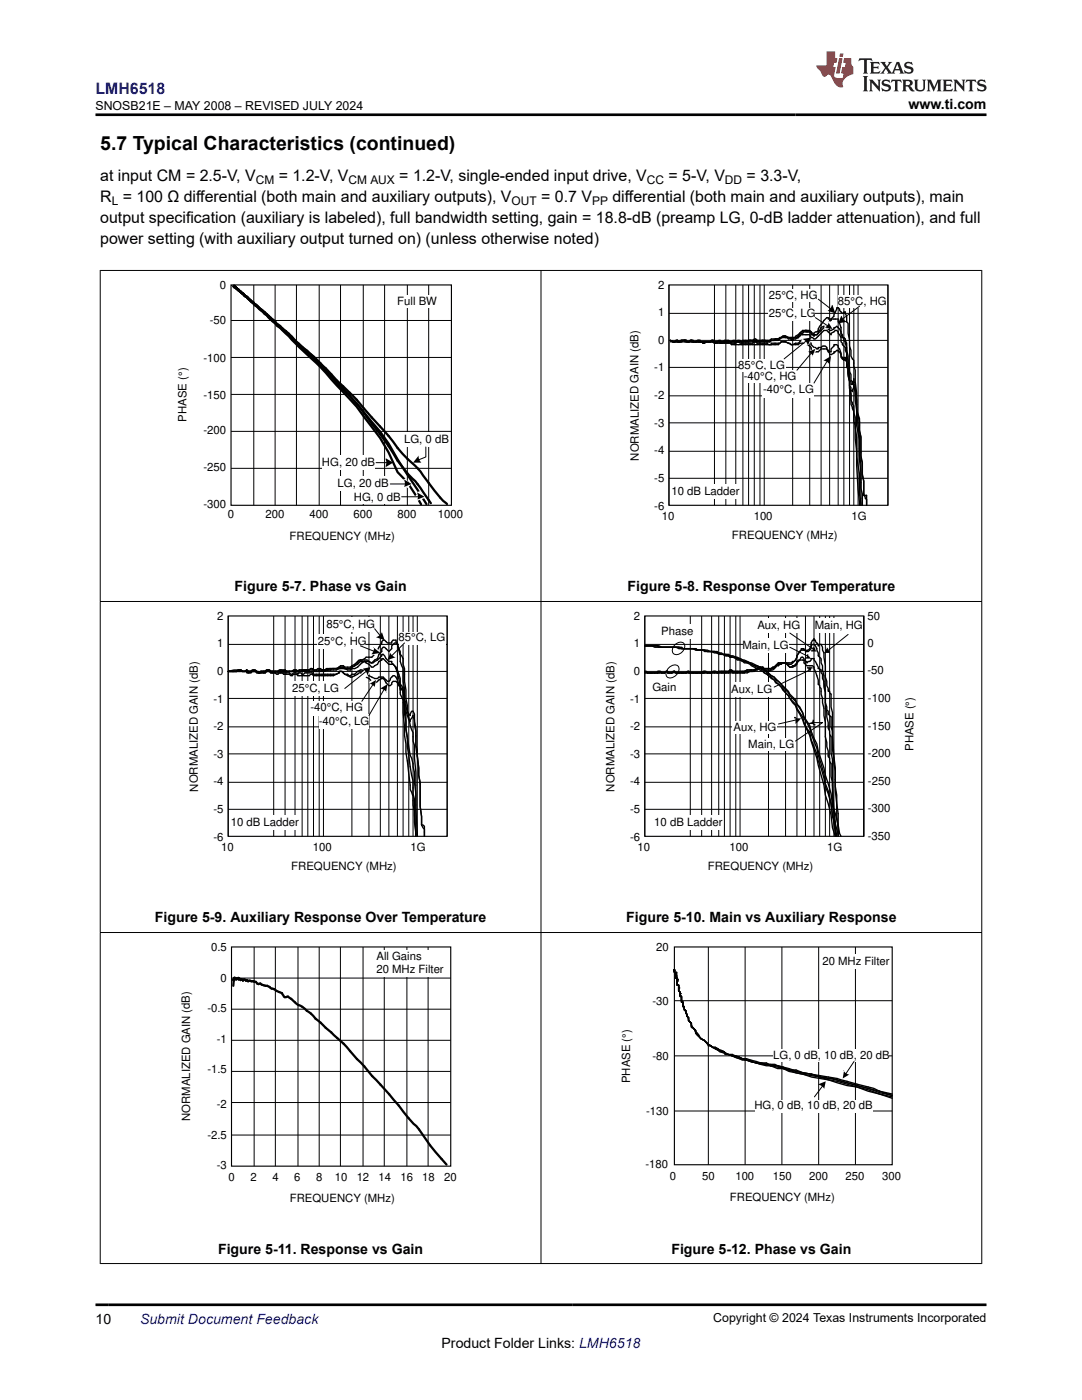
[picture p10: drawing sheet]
<svg xmlns="http://www.w3.org/2000/svg" width="216mm" height="279mm" viewBox="0 0 216 279" stroke-linecap="round" stroke-linejoin="round" font-family="sans-serif">
<g fill="none" stroke="#000" stroke-width=".45">
<path d="M46.7 57.2l.3 .1M47 57.3l.6 .5M47 57.3l.1 .1M47.4 57.7l.2 .1M47.6 57.8v.2M47.6 57.8v.2h.1M47.7 58l.4 .3M48.1 58.3l.3 .3M48.4 58.6h.1l.4 .4M48.4 58.6l.5 .4M48.9 59l.1 .1M49 59.1l3.8 3.2 1.9 1.6 .6 .8 2.3 1.9 1.3 1.4 3.7 3.1 4.1 4.2a69.2 69.2 0 0 1 7.5 8l4.2 4.8a28.8 28.8 0 0 0 4.9 5.4l2.2 2.9a19.1 19.1 0 0 0 3.7 4.2"/>
<path d="M49 59.1a1.07 1.07 0 0 1 .8 .8l1.2 1.1a25.3 25.3 0 0 1 4.3 3.9l6.4 5.6a41.8 41.8 0 0 1 5.6 5.8 57.7 57.7 0 0 1 7.7 9.3l2.5 3.4a29 29 0 0 0 5.4 7l3.1 4.4M85.1 100.6l-5.8-8.9-1.8-3.2a101 101 0 0 0-11.4-13.3l-3-3.2-3.4-3-2.1-2.2-4.4-4-2.4-2.1-2.3-2.1-.8-.5-.2-.4h-.2l-.6-.6v.2v-.2l.3 .3 .3 .2 .1 .2h.2l1.4 1.4 .3 .2 .8 .8 3.1 2.7 2.1 2.2 2.3 2 2.1 2.1a63.8 63.8 0 0 1 7.6 7.8 59.1 59.1 0 0 1 6.9 8.2l1.6 2.2 1.7 2.9 1.8 3.9 2 2.1 2.7 4.3"/>
</g>
<g fill="none" stroke="#000" stroke-width=".2">
<path d="M50.6 56.9v43.9M54.9 56.9v43.9M59.2 56.9v43.9M63.7 56.9v43.9M67.9 56.9v43.9M72.5 56.9v43.9M76.7 56.9v43.9M81.3 56.9v43.9M85.5 56.9v43.9M46.1 78.7h44M46.1 71.3h44M46.1 64h44"/>
<path d="M46.1 93.5h44M46.1 86.1h44"/>
</g>
<path d="M46.1 56.9h44v43.9h-44z" fill="none" stroke="#000" stroke-width=".23"/>
<g fill="#fff">
<path d="M79.3 58.9h7.9v2.5h-7.9z" fill-rule="evenodd"/>
<path d="M80.7 86.4h8.8v2.8h-8.8z" fill-rule="evenodd"/>
<path d="M67.4 95.2h10.2v2.8h-10.2z" fill-rule="evenodd"/>
<path d="M70.5 98h9.4v2.6h-9.4z" fill-rule="evenodd"/>
<path d="M64.3 90.9h10.5v2.9h-10.5z" fill-rule="evenodd"/>
</g>
<path d="M75 92.3h2.3M85 89.2v2l-1.4 .6" fill="none" stroke="#000" stroke-width=".2"/>
<g fill="#000">
<path d="M77 91.5l1.4 .8-1.4 .9-.1-.1a1.64 1.64 0 0 0 0-1.5z" fill-rule="evenodd"/>
<path d="M83.6 90.9l-.1 .1a1.64 1.64 0 0 0 .6 1.4l-1.7-.1z" fill-rule="evenodd"/>
</g>
<g fill="#fff">
<path d="M80.4 95.7l.6-.2 .8 1.4-.5 .5z" fill-rule="evenodd"/>
<path d="M83 98.3l.8-.3 .9 1.4-.9 .3z" fill-rule="evenodd"/>
</g>
<path d="M77.9 96.6h3.1" fill="none" stroke="#000" stroke-width=".2"/>
<path d="M80.6 95.7l1.5 .9-1.5 .6a1.64 1.64 0 0 0 0-1.5z" fill-rule="evenodd" fill="#000"/>
<path d="M82.7 99.1l.6-.5 .5 1.1-.5 .3z" fill-rule="evenodd" fill="#fff"/>
<g fill="none" stroke="#000" stroke-width=".2">
<path d="M133.5 56.9v43.9M142.6 56.9v43.9M144.8 56.9v43.9M146.8 56.9v43.9M148.2 56.9v43.9M149.4 56.9v43.9M150.5 56.9v43.9M151.6 56.9v43.9M152.5 56.9v43.9M158.2 56.9v43.9M161.6 56.9v43.9M163.8 56.9v43.9"/>
<path d="M165.5 56.9v43.9M167.2 56.9v43.9M168.4 56.9v43.9M169.5 56.9v43.9M170.4 56.9v43.9M171.2 56.9v43.9M177.2 56.9v43.9M133.5 79h43.7M133.5 73.3h43.7M133.5 67.9h43.7M133.5 62.5h43.7M80.1 99.1h3.5"/>
<path d="M133.5 95.5h43.7M133.5 90.1h43.7M133.5 84.4h43.7"/>
</g>
<path d="M83.3 98.3l1.4 .8-1.5 .7a2.03 2.03 0 0 0 .1-1.5z" fill-rule="evenodd" fill="#000"/>
<path d="M133.5 56.9h43.7v43.9h-43.7z" fill="none" stroke="#000" stroke-width=".23"/>
<g fill="#fff">
<path d="M167.2 58.9h9.7v2.5h-9.7z" fill-rule="evenodd"/>
<path d="M147.4 71.6h9.3v2.6h-9.3z" fill-rule="evenodd"/>
<path d="M153.3 57.7h10v2.6h-10z" fill-rule="evenodd"/>
<path d="M153.3 61.4h9.4v2.6h-9.4z" fill-rule="evenodd"/>
<path d="M148.5 73.9h10.5v2.5h-10.5z" fill-rule="evenodd"/>
<path d="M152.2 76.4h10.2v2.9h-10.2z" fill-rule="evenodd"/>
</g>
<path d="M163.3 59.7l2.5 2M171.5 61.1l-3.4 2.6" fill="none" stroke="#000" stroke-width=".2"/>
<g fill="#000">
<path d="M166 60.9l.1-.1 .6 1.7-1.7-.5 .1 .1a1.66 1.66 0 0 0 .9-1.2z" fill-rule="evenodd"/>
<path d="M167.8 63.1l.1-.1a1.94 1.94 0 0 0 1 1.2l-1.7 .3z" fill-rule="evenodd"/>
</g>
<path d="M134.1 96.6h13.6v2.8h-13.6z" fill-rule="evenodd" fill="#fff"/>
<path d="M165 72.2l-2.6 4.2" fill="none" stroke="#000" stroke-width=".2"/>
<path d="M164.3 72l1.5-.9-.3 1.6a1.64 1.64 0 0 0-1.2-.7z" fill-rule="evenodd" fill="#000"/>
<g fill="none" stroke="#000" stroke-width=".27">
<path d="M133.8 67.9l.5 .3 .9-.3 .3 .3M133.8 68.2h4.5M135.2 68.2h.3M136 67.9l-.2 .3h-.3M136 68.2l.3-.3h.6v.3M136 67.9h-.2l-.3 .3M136 67.9h.9l.3 .3 .8-.3M138 67.9h.3v.3M138 67.9l.3 .3M138.3 68.2h4M138.9 68.2l.3-.3h.5v.3M139.4 68.2h.3"/>
<path d="M139.7 68.2h.3l.3 .3h.3l.3-.3h.8l.3-.3h.3v.3h.3M142.3 68.2l.3 .3M142.3 68.2h.3M142.6 68.5h1.4M142.6 68.2h1.1M143.7 68.2v.3h.3M143.7 68.2h.3M144 68.2l-.3-.3h-.3l-.6 .6h-.2M144 68.5h1.7l.3 .3h7.6M144 68.2h.3l.2-.3h.9l.3 .3 .8-.3 .3 .3M144 68.2h4M144.5 68.2l-.2 .3h-.3"/>
<path d="M145.4 68.2h.3l.3 .3h.8l.3-.3h.3l.3 .3h2.5l.3-.3h.3l.3 .3h2l.2 .3h.3M146.5 68.2h.3M146.8 68.2a.71 .71 0 0 1 1.2 0M148 68.2h1.4M150.2 67.9l.3-.3h.3l.3 .3M150.8 67.9h-2.6l-.2 .3M150.8 67.9h-.3l-.3 .3-.3-.3h-.5v.3M150.8 67.9l.3 .3M150.8 67.9h.3M151.1 67.9l.3 .3h.2M151.1 67.9h3.4M152.2 67.9h-.3l-.3 .3"/>
<path d="M152.2 67.9l.3 .3M152.2 67.9l-.3 .3h-.3M153.9 67.9l-.3 .3h-4.2M154.8 67.6h-.9l-.8 .6-.3-.3h-.3M154.8 67.6l-.3 .3M154.8 67.6h.5M155.9 68.2l-.3 .3h-1.7v.3h-.3M155.9 68.2a1.08 1.08 0 0 1-1.4 .6h-.9M155.9 67.4h-.3l-.3 .2M155.9 67.4l-.3 .2h-.3M155.9 67.4a1.08 1.08 0 0 1-1.4 .5M155.9 68.2h.8"/>
<path d="M155.9 67.4h2.8M156.5 68.2h.2M156.5 67.1h-.3l-.3 .3M156.5 67.1h.2l1.2 .5v.3h.3l.3-.3 .8-.2M156.5 67.1l-.3 .3h-.3M156.5 67.1l.8 .5h.9l.3-.2h.2M156.7 68.2l1.2 .6M157.3 68.5h.3l.3 .3M157.9 68.8h1.4l.3-.3h1.4v.3l.9 .6v.2l.5 .6h.9l.5-.6h1.2l.5 .9v.3l.9-.3v-.3l.8-.3v.3h.3l.3 .6v.5l.3 .3M158.7 67.4h.6M159.3 67.4a1 1 0 0 1 .9-.9l.2-.3h1.5l.2 .3 .9-.3 .3-.3 .3-.8 1.4-1.7h.3v.3h.5l.6-.6 .6-1.7h.2l.3 .3a1 1 0 0 0 .9 .8v-.2h.3l.2 .8v1.1l.3 .3v2l.3 1.4v1.2l.3 .8v1.2l.6 .8v1.1l.3 .9 .2 6.8M159.3 67.4a1.27 1.27 0 0 1 1.7-.6h.6l.3 .6 .8 .2 1.7-1.7h.6l.8 .9v-.3l.9-.6h.3l.8 1.5v.8l.3 .3v.3l.6 .6v.5l.2 .6v2l.3 .5v1.7l.3 1.5v1.1l.3 1.1v1.4l.3 .9 .3 .3v1.4l.3 .9v1.9l.2 2v1.2a19.1 19.1 0 0 0 .6 6.2 25.2 25.2 0 0 0 .3 6.2v-6.5l-.3-2.5v-2.3"/>
<path d="M159.6 66.5l-.3 .3v.3l-.6 .3M159.6 66.5l-.9 .6v.3M159.6 66.5l.6-.6h1.4l.5 .9h.9M161 67.9h-1.1l-.6 .6h-.6l-.5 .3M161 66.2v-.3h-.3l-.8 .3-.3 .3M161.6 68.2l.3 .3v.3l.5 .6h.3l.3 .2h.3v-.2h.5a.71 .71 0 0 1 1.2 0 1 1 0 0 0 .8 .8v-.6l.6-.5v-.3h.6l.5 .8 .3 .9v.6l.3 .2v.3M161.6 66.2l.3 .3v.3h.2l.3 .3 .3-.3h.3M163 66.8l1.7-1.7h.3a1 1 0 0 0 .8 .8l.6-.2v-.3h.3l.3-.3a1.85 1.85 0 0 1 .8 1.7l.3 .6M164.4 65.1l-.6 .3-.8 1.4M165 64.8l.5-.6v-.2h.3v-.3h1.4v.5l.3 .3 .3 .9v1.1l.3 .3v.6M168.1 71.6h.3v-.3h.3v.3l.2 .3 .3 2.6 .3 .8v.6l.3 .3v.5h.3v-.3l.3-.2v-.6v.6l.3 .2 .2 4.3M168.1 71.6l.3 .3v-.3l.5 .6v1.1l.3 .3v1.4l.3 1.2v.8l.3 .3v.6l.3 .2 .3-.8v-.6"/>
<path d="M168.1 67.4h.3l.3 .2 .2 .9v1.4l.3 1.2v1.1l.3 1.1v.9l.3 .5v1.2l.3 .3v.2h.3v.3M168.1 67.4h.3v.5l.3 .3 .2 1.2v1.7l.3 .8v2.3l.3 1.7v1.7l.3 1.1v2l.6 1.4v2l.3 .9v2.5l.2 2.6a75.8 75.8 0 0 0 .6 10.7M170.4 76.7l.3 .9v1.1l.2 1.1v2.3a7.3 7.3 0 0 1 .6 4l.3 1.1v3.7l.3 1.4v2.3l.3 1.4v2.9h.5v1.9M170.4 76.7v.6l.3 .8v1.7l.2 2.9a13.1 13.1 0 0 0 .6 5.1v1.7M170.9 80.7v1.1l.6 1.7v2.3l.3 1.4v4.3l.3 .8v2.6l.3 1.1v2.9l.5 .8M170.9 80.7l.6 6.5v2.3M171.5 89.5v1.4l.3 1.7v4.8l.3 1.2v2.2"/>
</g>
<path d="M165.3 64l.8 .5-.8 1.2-.9-.3z" fill-rule="evenodd" fill="#fff"/>
<path d="M162.7 63.4l2.6 1.7" fill="none" stroke="#000" stroke-width=".2"/>
<path d="M165.3 64.2l.8 1.5-1.5-.3a1.64 1.64 0 0 0 .8-1.2z" fill-rule="evenodd" fill="#000"/>
<path d="M162.4 69.4l.6 .5-.9 .9-.5-.6z" fill-rule="evenodd" fill="#fff"/>
<path d="M161.9 70.5l-2.9 3.4" fill="none" stroke="#000" stroke-width=".2"/>
<path d="M161.2 70.2l1.5-.6-.6 1.5 .2 .1a1.65 1.65 0 0 0-1.1-1z" fill-rule="evenodd" fill="#000"/>
<path d="M160.7 67.1l1.2 1.1-.9 .9-1.1-1.2z" fill-rule="evenodd" fill="#fff"/>
<g fill="none" stroke="#000" stroke-width=".2">
<path d="M161 67.9l-4.5 3.7M45.5 139.4h43.7M45.5 134h43.7M45.5 128.6h43.7M45.5 122.9v44M54.6 122.9v44M56.9 122.9v44M58.9 122.9v44M60.3 122.9v44M61.4 122.9v44M62.6 122.9v44M63.7 122.9v44"/>
<path d="M64.5 122.9v44M70.2 122.9v44M73.6 122.9v44M75.9 122.9v44M77.6 122.9v44M79.3 122.9v44M80.4 122.9v44M81.6 122.9v44M82.4 122.9v44M83.3 122.9v44M89.2 122.9v44M45.5 156.1h43.7"/>
<path d="M45.5 150.5h43.7M45.5 145.1h43.7M45.5 161.5h43.7"/>
</g>
<path d="M160.2 67.6l1.7-.2-.8 1.5a1.72 1.72 0 0 0-.9-1.3z" fill-rule="evenodd" fill="#000"/>
<path d="M45.5 122.9h43.7v44h-43.7z" fill="none" stroke="#000" stroke-width=".23"/>
<g fill="none" stroke="#000" stroke-width=".27">
<path d="M47.8 133.7h-.3l-.3 .3M47.8 133.7h.3l.3 .3M47.8 133.7h-1.1l-1.2 .3h3.7M48.9 134l.3-.3 .3 .3h1.7M49.2 134v.3h.3M49.2 134l.3 .3M49.5 134.3h.6a.71 .71 0 0 1 1.1 0h1.7a.71 .71 0 0 1 1.1 0h3.7l.3 .3h.3a.71 .71 0 0 1 1.1 0v-.3h.6l.3 .3h.3l.3-.3h1.4l.3 .3h4.5M51.2 134a.83 .83 0 0 0-1.4 .3h-.3M51.2 134h.3l.3 .3M51.2 134l.3 .3h.3M52.9 134a.71 .71 0 0 1 1.1 0M54.9 134.3l.3 .3h.3a.71 .71 0 0 1 1.1 0h1.1l.3 .2h.3a.71 .71 0 0 1 1.1 0h2.3l.3-.2h.3l.3 .2h3.9l1.2-.5v-.3a.9 .9 0 0 1 1.1 .6"/>
<path d="M56 133.7h-.3l-.2 .3M56 133.7h.3l.3 .3 .3-.3M56 133.7h.9M56.9 133.7l.3 .3M60.9 133.7h-.3l-.3 .3M61.7 133.7l.3-.3h.3a.9 .9 0 0 0 1.1 .6l.3-.3M63.1 133.7a.71 .71 0 0 1 1.2 0M66 133.4l-.9 .3-.3 .3h-12.7l-.3 .3M66.5 133.4h-.3l-.2 .3M67.1 133.4l.6-.3-.3 .3zM67.9 133.1l-.8 .6h-7.4l-.3 .3a.71 .71 0 0 0-1.1 0M68.8 134.6l1.1 .5h.3l1.4-.8h.6v.3l1.4 .8 .6 .6 .8 .3a1.85 1.85 0 0 1 1.5-.9l.2 .3a1.62 1.62 0 0 0 1.2 1.1l.5-.8h.6l.9 1.1v.6h.2v-.3l.3-.3v.9l.3 .8"/>
<path d="M68.8 134.6h.6l.2 .2h.3l.3-.2h.6a1.85 1.85 0 0 1 1.4-.9l.6 .3 .8 .8 1.2 .6h.5l.3-.3h.9l.8 .9h.3l.3-.3a1 1 0 0 1 .8-.9l.3 .3 .6 1.4 .3 .3v.6h.2l.3 .3M71.9 131.7h-.3l-.8 .9-.9 .5h-1.1l-.3-.2h-.6l-.2 .2M71.9 131.7h.3l.9-.5h1.1l1.1-1.2v-.3l.9-1.4v-.3l.3-.2h.2a1.08 1.08 0 0 0 1.5 .5v-.3l.2-.2h.6v.2l.3 .3 .6 2.6v1.1l.5 1.4v2.6l.3 1.4v1.4M71.9 131.7h1.4l.3 .3M71.9 131.7l-1.1 1.2M73.6 132h-1.7l-.5 .6-1.5 .8h-4.8l-.3 .3M73.6 132l.3 .3h.3M73.6 132l.6 .3M74.2 132.3l.6-.6 .5-.3 .3-.8 .6-.6v-.5l.3-.3h.2l.9 .8 .6-.5a1 1 0 0 1 .8-1.2l.3 .3 .6 1.4v.6l.5 .8v1.2l.3 .8v2.6l.3 1.7v1.7l.3 1.4v1.1l.5 2.9 .6 1.4v1.7l.3 .8v2.6l.3 2.8a121.5 121.5 0 0 0 .3 12.8M74.2 132.3h.3l.8-.6 .9-.8v-.3h.3l.5 .8 .6 .6h.6v.3l.2 .3M78.4 132.6h-.8l-1.1-1.2h-.3v.3l-.6 .3-.3 .6-.8 .5h-.3l-1.4-1.1-.6 .3-.8 .8-.6 .3h-.6a1.09 1.09 0 0 1-1.7-.3h-.8M78.4 132.6a4.9 4.9 0 0 1 1.5 3.9l.2 .3 .3 .9"/>
<path d="M78.4 132.6a9.4 9.4 0 0 1 1.5 5.9l.5 1.2v2.5l.3 2.9v1.7l.3 1.7v1.7l.8 7.3a4.3 4.3 0 0 1 .6 3.2l.3 1.1v2.3l.3 2.8-.3-4.2v-3.2l-.3-1.1v-2.6l-1.1-6.8v-1.7l-.3-2v-2.2l-.3-2.3v-2M80.4 137.7l.6 3.4a5 5 0 0 0 .8 2.8v-.3l.6-.8 .3 .8v1.2l.3 1.1v3.1l.6 4.3v1.4l.2 1.4v4.8l.3 2v1.7M80.4 137.7l.3 4.8 .3 1.4v1.7l.8 5.1 .6 1.7 .3 1.7v2l.3 2.3v8.2M80.7 138.8v.9l.3 .5a3.3 3.3 0 0 0 .8 2.6l.3-.9h.3l.3 .6v1.4l.3 1.4v3.4l.3 .9 .3 5.1 .2 1.7v4.5l.3 2v1.7M84.1 164.6l.6 .9v.6M84.1 164.6h.3l.3 .3v2"/>
</g>
<g fill="#fff">
<path d="M65.1 123.2h9.7v2.9h-9.7z" fill-rule="evenodd"/>
<path d="M79.6 126.1h9.3v2.5h-9.3z" fill-rule="evenodd"/>
<path d="M63.4 126.6h9.7v2.9h-9.7z" fill-rule="evenodd"/>
<path d="M58.3 136h9.4v2.8h-9.4z" fill-rule="evenodd"/>
<path d="M62 140h10.5v2.8h-10.5z" fill-rule="evenodd"/>
<path d="M63.7 142.5h9.9v2.8h-9.9z" fill-rule="evenodd"/>
</g>
<path d="M74.8 125.5l1.1 1.4M80.7 128.3l-2.5 2.6" fill="none" stroke="#000" stroke-width=".2"/>
<g fill="#000">
<path d="M75 127.2l.2-.1a1.41 1.41 0 0 0 1-1l.5 1.7z" fill-rule="evenodd"/>
<path d="M77.8 130.2a1.48 1.48 0 0 0 1.2 1l-1.7 .5z" fill-rule="evenodd"/>
</g>
<g fill="#fff">
<path d="M46.1 162.7h13.6v2.8h-13.6z" fill-rule="evenodd"/>
<path d="M73.6 136.3l.9-.9 .8 1.1-.8 .6z" fill-rule="evenodd"/>
</g>
<path d="M76.7 137.4l-3.1 5.4" fill="none" stroke="#000" stroke-width=".2"/>
<path d="M75.9 137.4l1.4-.9-.3 1.8 .1-.1a1.64 1.64 0 0 0-1.2-.8z" fill-rule="evenodd" fill="#000"/>
<path d="M73.1 133.4l.8 .9-1.1 1.1-.9-.8z" fill-rule="evenodd" fill="#fff"/>
<path d="M74.5 136.5l-2.3 3.5" fill="none" stroke="#000" stroke-width=".2"/>
<path d="M73.6 136.4v.1l1.4-.8-.2 1.5a1.65 1.65 0 0 0-1.2-.8z" fill-rule="evenodd" fill="#000"/>
<path d="M74.8 129.2l.8 .5-.6 1.2-1.1-.6z" fill-rule="evenodd" fill="#fff"/>
<g fill="none" stroke="#000" stroke-width=".2">
<path d="M71.9 128.9l2.9 1.1M73.1 134l-4.3 3.4M128.7 139.4h43.7M128.7 134h43.7M128.7 128.6h43.7M128.7 122.9v44M133.5 133.3a1.18 1.18 0 0 1 2-.1 1.86 1.86 0 0 1-2.1 2.1 1.17 1.17 0 0 1 .1-2zM134.7 128.7a1.06 1.06 0 0 1 1.1-.6 1.06 1.06 0 0 1 .8 .9 1.61 1.61 0 0 1-2.2 1.4 1.24 1.24 0 0 1 .3-1.7zM137.7 122.9v44M140 122.9v44M142 122.9v44M143.4 122.9v44"/>
<path d="M144.5 122.9v44M145.7 122.9v44M146.8 122.9v44M147.7 122.9v44M153.3 122.9v44M156.7 122.9v44M159 122.9v44M160.7 122.9v44M162.4 122.9v44M163.6 122.9v44M164.7 122.9v44M165.5 122.9v44"/>
<path d="M166.4 122.9v44M172.4 122.9v44M128.7 156.1h43.7M128.7 150.5h43.7M128.7 145.1h43.7M128.7 161.5h43.7"/>
</g>
<g fill="#000">
<path d="M72.5 133.4l1.4-.3-.6 1.7v-.1a1.64 1.64 0 0 0-.9-1.1z" fill-rule="evenodd"/>
<path d="M74.5 129.2l1.4 1.1-1.8 .2a1.64 1.64 0 0 0 .5-1.4z" fill-rule="evenodd"/>
</g>
<path d="M128.7 122.9h43.7v44h-43.7z" fill="none" stroke="#000" stroke-width=".23"/>
<g fill="#fff">
<path d="M132.1 124.6h6.2v2.9h-6.2z" fill-rule="evenodd"/>
<path d="M130.1 135.7h4.8v2.8h-4.8z" fill-rule="evenodd"/>
</g>
<g fill="none" stroke="#000" stroke-width=".27">
<path d="M128.7 134.3h3.9l.3-.3h.3v.3h.9M128.7 134h.2l.3 .3M128.7 128.9h1.4l.5 .3h4.3l.6 .3h2.8a3.2 3.2 0 0 0 2 .2l.3 .3a3.2 3.2 0 0 1 2 .3h.5l.3 .3h.9l.5 .3h.6l.3 .3h.6l.8 .5h.6l.8 .6h.6l.8 .6a10.3 10.3 0 0 1 4 2.5l.6 .3 .3 .6 .5 .2 .6 .6 .3 .6a6.7 6.7 0 0 1 2 2.5l.5 .6 .3 .9a38.7 38.7 0 0 1 4.3 11l1.1 4 .3 2 1.1 4 .3 2.5 .6 1.7-.3-2.5v-2l-.3-1.7v-4.6l-.3-1.1v-2.6l-.3-.5v-.6l-.2-.3v-1.1l-.3-.9v-.8l-.3-1.2v-2.8l-.3-1.4v-1.4l-.3-1.2v-.8l-.3-.9v-1.1l-.5-.9a7.6 7.6 0 0 0-.9-3.1v-.3a1.62 1.62 0 0 0-1.4-.2l-.6-.6v-.6h-.8M128.7 128.9h2.5l.3 .3h4a3.6 3.6 0 0 0 2.2 .3h1.2l.3 .2a3.2 3.2 0 0 1 1.9 .3h1.5l1.4 .6h.8l1.5 .6h.5l.3 .2h.6l.8 .6h.6l1.4 .9a3.7 3.7 0 0 1 2.8 1.7l1.2 .5 .3 .6 .5 .3 .6 .5 .3 .6 1.1 1.2 .3 .5a6.7 6.7 0 0 1 2 2.6l.6 .8 .2 1.2 1.2 1.9 .3 1.2 1.1 2.8 .3 1.4 1.1 3.7 .3 2 .6 1.4 .5 2.6 .3 2.5 .6 2 .3 2-.3-.3v-2.5l-.6-7.4v-5.1l-.3-1.4v-3.2l-.5-1.7v-1.1l-.6-3.1v-3.1l-.3-1.7v-1.5l-.3-1.1v-.8l-.3-.6a1.08 1.08 0 0 0-.5-1.4v-.6l-.6-1.4-.3-.3h-.3l-.2 .3a1 1 0 0 1-.9 1.1M128.7 128.9h2.8l.6 .3h3.9l.3 .3h2.6l.3 .2h1.9a3.2 3.2 0 0 0 2 .3l.3 .3h.6l.3 .3h1.1l.3 .3h.6l.8 .3 2.6 1.1a10.5 10.5 0 0 1 4.2 2.5l.9 .6 2.5 2.6 .3 .5 1.1 1.2 .3 .8 .6 .6 .8 2 1.2 1.7 .3 1.1 1.1 2.6 .3 1.4 1.1 3.4 .3 1.4 1.1 3.7 .3 2.3 1.1 3.9 .3 1.7 .3 .6M128.7 128.9h2.5l.3 .3h4a3.6 3.6 0 0 0 2.2 .3h.6a3.6 3.6 0 0 0 2.3 .2l.5 .3h1.5l2.2 .9h.6l.3 .3h1.1l1.4 .8 .9 .3h.6l.2 .3 2.3 1.1 .3 .6a13.1 13.1 0 0 1 4.2 4l.6 .5 .3 .6 1.1 1.1 .3 .9 1.2 1.7 .2 1.1 1.2 2 .3 1.4 1.1 2.9 .3 1.4 1.1 3.4 .3 1.7 1.1 3.4 .3 2.3 1.1 3.9M131.2 134.3v-.3h.6l.3 .3M134.6 134h-.3l-.2 .3M134.6 134l-.3 .3h-.2M134.6 134v.3h.3M134.6 134l.3 .3M134.9 134.3h2.8"/>
<path d="M136 134.3h.3M136.9 134.3l.3-.3h.3l-.3 .3zM137.5 134v.3h.2M137.7 134.3h2.6M140.3 134.3v-.3h.6l.2 .3M140.3 134.3h2.8M141.7 134.3h.3a.71 .71 0 0 1 1.1 0M143.1 134.3h2.3M144 134.3h.3M145.4 134.3l.3-.3h.3l.3 .3M146.8 134.3h.3M149.7 133.7h.2"/>
<path d="M149.7 134l-.6 .3h-3.7M150.5 133.7h-1.4a3.6 3.6 0 0 1-2.3 .3h-.5l-.3-.3h-.3l-.3 .3h-2l-.3 .3M150.5 133.7l-.3 .3h-.3M151.1 133.4h-.3l-.3 .3M151.1 133.4l-.3 .3h-.3M151.1 133.4h1.1l.3 .3M151.6 133.1h-.2l-.3 .3M151.6 133.4h-.2l-.9 .6h-1.7l-.3 .3M151.6 133.1l-.2 .3h-.3M151.6 133.1h.6M152.2 133.1v.3h.3M152.2 133.1l.3 .3"/>
<path d="M152.5 133.4h2M154.5 133.4l-.3 .3-.9 .3-.8-.3M154.8 132.9l-.3 .2h-.3l-.6 .6h-1.1M154.8 132.9l1.1-.6h.3l-.3 .3-.9 .3-.5 .5M154.8 132.9v.2l-.3 .3M158.7 131.7l-.8 .6h-2.6l-.5 .6M158.7 131.7l-.2 .3a.9 .9 0 0 1-1.2 .6l-.3-.3h-.3l.9 .8M159.6 131.7h-.3l-.3 .3a1 1 0 0 1-.8 .9l-.3 .2h-.3M159.6 131.7l.3-.5h.3l.5 .8h.3v.3l.9-.6v-.3h.5v.3l.6 .9 .3 .8h.3v.3h.2v.6l.3 .3v.8l.3 .6v1.1l.3 1.2v1.9l.3 .9v.6l.3 .2v.6l.5 .6v2l.3 .8v3.7l.6 4.3v1.7M159.6 130l-.6 .9-.3 .8M159.6 131.7l-.6 .6a1.09 1.09 0 0 1-1.4 .8M160.4 129.7h-.5l-.3 .3"/>
<path d="M160.4 129.7h.3l.3 .3M160.4 129.7v-.2h-.5v.2l-.3 .3M160.4 129.7h.3v.3h.3M161 130v-.3a1.09 1.09 0 0 0 .9-1.4l.2-.5h.3v-.3v.3h.3v.2l.6 .6v.3l.3-.3h.2l.6 1.7 .3 2.6v2.2l.3 .9v.8l.3 .6v.6h.2v.3l.3 .2v2.6l.3 1.1v4.6l.6 6.5v2.3M166.7 155.6v1.4l.3 1.7v1.7l.2 2v4.5M166.7 155.6l.3 7.3 .2 2.6"/>
</g>
<g fill="#fff">
<path d="M146.3 143.9h8.7v2.6h-8.7z" fill-rule="evenodd"/>
<path d="M149.4 147.3h9.1v2.6h-9.1z" fill-rule="evenodd"/>
<path d="M151.1 123.5h8.5v2.8h-8.5z" fill-rule="evenodd"/>
<path d="M162.7 123.5h9.4v2.8h-9.4z" fill-rule="evenodd"/>
<path d="M148.2 127.5h9.1v2.8h-9.1z" fill-rule="evenodd"/>
<path d="M146 136.3h8.2v2.8h-8.2z" fill-rule="evenodd"/>
</g>
<g fill="#000">
<path d="M161 130.6h.3v-.3a.9 .9 0 0 0 .6 1.1h-1.2v-.2h.3z" fill-rule="evenodd"/>
<path d="M161 133.1h1.1v.3h-.2v.3l-.3 .3v.3v-.6h-.3v-.3h-.3z" fill-rule="evenodd"/>
<path d="M162.1 129.2h.3v-.3l.3 .8 .3 .3h-1.1v-.3h.2z" fill-rule="evenodd"/>
<path d="M165 129.2l.5 .8v.3h.3h-1.4l.3-.3z" fill-rule="evenodd"/>
<path d="M158.5 143.1h.2l.3 .3h.9l-1.2 1.1v-1.1h-.2z" fill-rule="evenodd"/>
<path d="M161.3 144.5l.8-.6v-.3h.3v.9h.3v.3h-.3l-.3-.3z" fill-rule="evenodd"/>
</g>
<path d="M157.6 129.2l3.4 1.7M157.6 126.3l4.5 3.2M161.6 133.7l-7.1 3.4M169.2 126.6l-4.2 3.4M159 143.6l-3.7 .9M162.1 144.2h2l-5.4 3.7" fill="none" stroke="#000" stroke-width=".2"/>
<path d="M130.6 162.7h13.7v2.8h-13.7z" fill-rule="evenodd" fill="#fff"/>
<path d="M46.5 195.5l.1 .2M46.7 195.3l-.2 1.4M46.7 195.3l.1-.1v.2M46.7 195.2v.1M46.8 195.3l.1-.1 .1 .2 .1-.1v.2l.1-.2 .3 .1 .1-.2v.3l.1-.2 .3 .3 .1-.2 .3 .1 .1 .2 .1-.2h.2l.2 .2 .3-.1 .2 .2 .4-.1 1.1 .2a.63 .63 0 0 0 1 .4 1.56 1.56 0 0 0 1.3 .4l.7 .5 1.7 .8a1.03 1.03 0 0 1 .9 .9l.2 .1 .7-.1 1.7 1.5a10.8 10.8 0 0 1 3.8 2.9 81.6 81.6 0 0 1 11.3 11.5 77.2 77.2 0 0 1 7.2 8.3l1.6 1.6a73.3 73.3 0 0 0 6 7.7" fill="none" stroke="#000" stroke-width=".45"/>
<g fill="none" stroke="#000" stroke-width=".2">
<path d="M46.2 195.2h43.7M50.7 189v43.7M54.9 189v43.7M59.5 189v43.7M63.7 189v43.7M67.9 189v43.7M72.4 189v43.7M76.7 189v43.7M81.2 189v43.7M85.4 189v43.7M46.2 213.8h43.7M46.2 207.6h43.7"/>
<path d="M46.2 201.4h43.7M46.2 226.5h43.7M46.2 220h43.7"/>
</g>
<path d="M46.2 189h43.7v43.7h-43.7z" fill="none" stroke="#000" stroke-width=".23"/>
<path d="M75.3 189.6h13.2v5.3h-13.2z" fill-rule="evenodd" fill="#fff"/>
<g fill="none" stroke="#000" stroke-width=".27">
<path d="M134.6 193.8v-.3v.6h.3v1.1h.2v1.4h.3v1.1l.3 .3v.6l.3 .3v.8l.3 .3v.8l.5 .9 .3 1.1 .3 .3v.6l.6 .5a1.84 1.84 0 0 0 .8 1.4v.3l.6 .6 .2 .5 .9 .6 .8 .9 .9 .5h.6l.5 .6 1.1 .3a3.2 3.2 0 0 0 2.3 .8l1.4 .6a10.5 10.5 0 0 0 3.7 .8l2 .6h1.4l1.1 .3 1.1 .5 4.5 .9 1.7 .6a69.8 69.8 0 0 1 11.9 3.1l2.5 .5-2.5-.8M134.6 193.8v-.3v.6h.3v1.1h.2v1.4h.3v1.1l.3 .3v.9h.3v1.1h.3v.8l.5 .9 .3 1.1 .3 .3v.6l.6 .5v.6a1.84 1.84 0 0 1 .8 1.4l2.5 2.3 2.3 1.4h.8l.3 .5h.6l2.3 .9h.5l3.7 1.1h1.1l4.5 1.1a25.3 25.3 0 0 0 6.2 1.5l1.7 .5 1.7 .3 6.2 1.7 2.3 .8 2.5 .6M134.6 193.8v-.3v.6h.3v1.1h.2v1.4h.3v1.1l.3 .3v.9h.3v1.1h.3v.8l.5 .9 .6 2 .6 .5v.6a1.84 1.84 0 0 1 .8 1.4l1.1 1.1a2.59 2.59 0 0 1 1.4 1.4h.6l2.8 1.7h.6l.8 .3 2 .9h.9l3.9 1.1h.9l1.4 .6h1.1l1.1 .5 2.9 .6 1.6 .6 3.4 .5 3.7 1.1 2 .3 2.2 .9 4.8 1.4M134.6 194.1h.3M134.9 194.1h.1M134.9 194.3h.1M134.9 194.6h.1M134.9 194.9h.1M134.9 194.1v1.1h.2v1.4h.3v1.1l.3 .3v.3M135.1 195.5h.1M135.1 195.8h.1M135.1 196h.1"/>
<path d="M135.1 196.3h.1M135.4 196.9v.3M135.4 197.2h.1M135.7 198.3h.1M135.7 198.6v.3h.3M135.7 198.3v.3M135.7 198.6l.3 .3M136 198.9v1.1h.3M136 199.7l.3 .3M136.3 200v.8M136.3 200.8h.2v.3M136.3 200.8l.2 .3"/>
<path d="M136.5 201.4v.3h.3M136.5 201.1v.3M136.5 201.4l.3 .3M136.8 202v.3l.3 .2M136.8 201.7v.3M136.8 202l.3 .5M137.1 202.5v.3M137.1 202.8l.3 .3v.6l.6 .5v.9h.2M138 204.5v.3l.2 .3M138.2 205.1l.3 .3M138.2 205.1l.6 .5v.3M138.8 205.9l.3 .3v.3l.8 .8 .6 .3 .8 .9 .9 .5"/>
<path d="M138.8 205.9l.6 .6 .2 .5M142.2 209h.3l.8 .6h.3M142.2 209h.6l.8 .6M143.6 209.6l.8 .3M143.6 209.6l.3 .3h.5M144.4 209.9l.9 .5M145.3 210.4h.8l.6 .3M145.3 210.4l.8 .3h.6M146.7 210.7l1.4 .6M148.1 211.3l.9 .3h.5l.3 .2 1.1 .3h2l.6 .3h1.1l.6 .3M148.1 211.3h.9l2.8 .8 1.7 .3 .3 .3h1.4M155.2 212.7l3.1 .8h.5l1.5 .6"/>
<path d="M155.2 212.7l1.1 .6 1.1 .2h.9l.5 .3 1.5 .3M160.3 214.1l6.7 1.1 7.4 2 1.1 .6M161.9 214.4l1.7 .6 2.6 .2 9.3 2.6M175.5 217.8l2.5 .5"/>
</g>
<path d="M134.6 189h43.4v43.4h-43.4z" fill="none" stroke="#000" stroke-width=".23"/>
<path d="M134.6 199.7h43.4M141.3 189v43.4M148.7 189v43.4M156 189v43.4M163.4 189v43.4M170.7 189v43.4M134.6 210.7h43.4M134.6 221.7h43.4" fill="none" stroke="#000" stroke-width=".2"/>
<g fill="#fff">
<path d="M150.7 219.5h23.4v2.5h-23.4z" fill-rule="evenodd"/>
<path d="M154.3 209.3h23.2v2.5h-23.2z" fill-rule="evenodd"/>
</g>
<path d="M164.2 216.6l-1.7 2.3M170.4 211.8l-1.7 2.6" fill="none" stroke="#000" stroke-width=".2"/>
<g fill="#000">
<path d="M163.4 216.4l1.4-.6-.3 1.5a1.63 1.63 0 0 0-1.2-.8z" fill-rule="evenodd"/>
<path d="M168.3 213.7a1.32 1.32 0 0 0 1.3 .7l-1.4 .8 .2-1.7z" fill-rule="evenodd"/>
</g>
<path d="M164.2 190.4h13.3v2.8h-13.3z" fill-rule="evenodd" fill="#fff"/>
<path d="M19.9 54h176.1M20 53.9v198.3M107.9 53.9v198.3M195.9 53.9v198.3M19.9 120h176.1M19.9 186.1h176.1M19.9 252.2h176.1" fill="none" stroke="#000" stroke-width=".2"/>
<path d="M171.5 11.6l-.2 .6 .5-.2h.6v.1v2.2l-.2 .4h1l-.2-.4v-2.2v-.1h.5l.5 .2-.1-.6zM173.6 12.4l.2 .3v1.6l-.2 .4h1.9l.1-.6a1.08 1.08 0 0 1-1.3 .2v-.7h.6l.4 .2v-.7l-.4 .2h-.6v-.5l.2-.2a1 1 0 0 1 1 .3l-.1-.5zM175.7 12.4l.9 1.1-1 1.2h.9l-.2-.2 .5-.8 .4 .8-.2 .2h1.6l-.2-.2 .2-.5h.9l.1 .5-.1 .2h.9l-.2-.4-.8-1.9h-.5l-.9 2.1-.9-1.1 .9-1h-.8l.2 .2-.4 .6-.4-.6 .2-.2zM179 12.8l.4 1h-.7zM180.7 12.5a.65 .65 0 0 0-.2 .7 .65 .65 0 0 0 .6 .5l.6 .1 .1 .3a.79 .79 0 0 1-.7 .4 .79 .79 0 0 1-.7-.5l.1 .7 .2-.1a.93 .93 0 0 0 1.1 0 .93 .93 0 0 0 .4-.9 1.46 1.46 0 0 0-1.2-.6l-.1-.3a1.09 1.09 0 0 1 1.2 .2l-.2-.6-.1 .1-.5-.2zM172.2 15.2l.2 .4v2.2l-.2 .4h1l-.2-.4v-2.2l.2-.4zM173.4 15.9l.2 .4v1.5l-.2 .4h.8l-.3-.4 .1-1.3 1.6 1.8v-2l.2-.4h-.7l.1 .2 .1 1.1-1.2-1.3zM176.2 16a.65 .65 0 0 0-.2 .8 .65 .65 0 0 0 .6 .4l.6 .2 .1 .2a.79 .79 0 0 1-.7 .4 .79 .79 0 0 1-.7-.5l.1 .7 .2-.1a.93 .93 0 0 0 1.1 .1 .93 .93 0 0 0 .4-1 1.46 1.46 0 0 0-1.2-.5l-.1-.4a1.09 1.09 0 0 1 1.2 .2l-.1-.6-.2 .1-.5-.1zM177.9 15.9l-.1 .6a.63 .63 0 0 1 .8-.3v1.6l-.3 .4h1l-.2-.4v-1.6a.66 .66 0 0 1 .8 .3l-.1-.6zM180 15.9l.2 .4v1.5l-.2 .4h1l-.2-.2-.1-.7h.5l.1 .2a.79 .79 0 0 0 1.2 .6l-1-.9a.61 .61 0 0 0 .6-.6 .61 .61 0 0 0-.5-.7zM180.8 16.2h.1a.47 .47 0 0 1 .5 .1 .47 .47 0 0 1 .1 .5l-.1 .1-.7 .1zM182.3 15.9l.2 .2a2.27 2.27 0 0 0 .4 2 1.04 1.04 0 0 0 1.7-.7v-1.3l.2-.2h-.8l.2 .4v1.1a.6 .6 0 0 1-.6 .6 .6 .6 0 0 1-.6-.6v-1.1l.3-.4zM184.9 15.9l.2 .4v1.5l-.2 .4h.8l-.3-.4v-1.4l.9 1.9 .9-1.9v1.4l-.3 .4h1l-.2-.4v-1.5l.2-.4h-.8l-.7 1.5-.6-1.5zM188.1 15.9l.2 .4v1.5l-.2 .4h1.9l.1-.6a1.09 1.09 0 0 1-1.3 .2v-.7h.6l.4 .2v-.6l-.4 .2h-.6v-.6l.2-.1a1.01 1.01 0 0 1 1 .3l-.1-.6zM190.2 15.9l.3 .4v1.5l-.3 .4h.8l-.2-.4v-1.3l1.6 1.8v-2l.2-.4h-.7l.2 .2v1.1l-1.2-1.3zM192.8 15.9l-.1 .6a.63 .63 0 0 1 .8-.3v1.6l-.3 .4h1l-.2-.4v-1.6a.66 .66 0 0 1 .8 .3l-.1-.6zM195.2 16a.65 .65 0 0 0-.2 .8 .65 .65 0 0 0 .6 .4l.6 .2 .2 .2a.79 .79 0 0 1-.7 .4 .79 .79 0 0 1-.7-.5l.1 .7 .2-.1a.93 .93 0 0 0 1 .1 .93 .93 0 0 0 .5-1 1.46 1.46 0 0 0-1.3-.5v-.4a1.09 1.09 0 0 1 1.2 .2l-.2-.6-.2 .1-.5-.1z" fill="#231f20"/>
<path d="M164.9 10.3v2.7h-2l.1 .4 .8 1a.95 .95 0 0 0 1 .9 .59 .59 0 0 1 .5-.4 .59 .59 0 0 1 .5 .3l.4 .8a1.59 1.59 0 0 0 2.1 1.4 1.61 1.61 0 0 1 1-2.3l1-.3-.1-1.5a1.59 1.59 0 0 1-.3-1.7h-1.5l-.2 .9h.6l-.2 .9h-.5l-.2 .9v.3l.4 .1-.1 .9h-.7a.73 .73 0 0 1-1-.7l.3-1.5h-.5l.1-.9h.5l.2-.9h-.5v-1.3zM167.4 11.6l-.6 3.1h.7l.6-3.1zM167.6 10.7l-.1 .6h.7l.1-.6z" fill="#ed1c24"/>
<path d="M19 22.9h177.8M19 260.4h177.8" fill="none" stroke="#000" stroke-width=".53"/>
<text font-size="3.9" x="20" y="29.9">5.7 Typical Characteristics (continued)</text>
<text font-size="3.2" fill="#00f" x="19" y="18.7">LMH6518</text>
<g font-size="3.2">
<text x="20" y="36.1">at input CM = 2.5-V, V</text>
<text x="20" y="40.3">R = 100 Ω differential (both main and auxiliary outputs), V</text>
<text x="55.6" y="36.1">= 1.2-V, V</text>
<text x="79.7" y="36.1">= 1.2-V, single-ended input drive, V</text>
<text x="108" y="40.3">= 0.7 V</text>
<text x="122.2" y="40.3">differential (both main and auxiliary outputs), main</text>
<text x="133.4" y="36.1">= 5-V, V</text>
<text x="149" y="36.1">= 3.3-V,</text>
<text x="20" y="44.5">output specification (auxiliary is labeled), full bandwidth setting, gain = 18.8-dB (preamp LG, 0-dB ladder attenuation), and full</text>
<text x="20" y="48.8">power setting (with auxiliary output turned on) (unless otherwise noted)</text>
</g>
<g font-size="2.8">
<text x="181.3" y="21.8">www.ti.com</text>
<text x="46.8" y="118">Figure 5-7. Phase vs Gain</text>
<text x="125.2" y="118">Figure 5-8. Response Over Temperature</text>
<text x="30.9" y="184.1">Figure 5-9. Auxiliary Response Over Temperature</text>
<text x="124.9" y="184.1">Figure 5-10. Main vs Auxiliary Response</text>
<text x="43.5" y="250.2">Figure 5-11. Response vs Gain</text>
<text x="134" y="250.2">Figure 5-12. Phase vs Gain</text>
<text x="19" y="264.2">10</text>
<text x="88.1" y="269">Product Folder Links: LMH6518</text>
</g>
<text font-size="2.8" fill="#00f" x="27.9" y="264.2">Submit Document Feedback</text>
<g font-size="2.5">
<text x="19.1" y="21.9">SNOSB21E – MAY 2008 – REVISED JULY 2024</text>
<text x="142.3" y="263.9">Copyright © 2024 Texas Instruments Incorporated</text>
</g>
<g font-size="2.4">
<text x="22.3" y="40.9">L</text>
<text x="51" y="36.7">CM</text>
<text x="69.5" y="36.7">CM AUX</text>
<text x="102.1" y="40.9">OUT</text>
<text x="118.1" y="40.9">PP</text>
<text x="129.1" y="36.7">CC</text>
<text x="144.7" y="36.7">DD</text>
</g>
<g font-size="2.3">
<text x="43.9" y="57.6">0</text>
<text x="131.3" y="57.6">2</text>
<text x="153.4" y="59.7">25°C, HG</text>
<text x="41.9" y="64.7">-50</text>
<text x="79.3" y="60.9">Full BW</text>
<text x="131.3" y="63.1">1</text>
<text x="153.4" y="63.4">25°C, LG</text>
<text x="167.2" y="60.8">85°C, HG</text>
<text x="131.3" y="68.6">0</text>
<text x="40.6" y="72.3">-100</text>
<text x="130.6" y="74.1">-1</text>
<text x="147.3" y="73.6">85°C, LG</text>
<text x="148.4" y="75.8">-40°C, HG</text>
<text x="40.6" y="79.6">-150</text>
<text x="130.6" y="79.6">-2</text>
<text x="152.3" y="78.5">-40°C, LG</text>
<text x="37.2" y="84.1" transform="rotate(-90 37.2 84.1)">PHASE (°)</text>
<text x="40.6" y="86.6">-200</text>
<text x="80.6" y="88.5">LG, 0 dB</text>
<text x="130.6" y="85.2">-3</text>
<text x="40.6" y="94.1">-250</text>
<text x="64.2" y="93">HG, 20 dB</text>
<text x="127.5" y="91.9" transform="rotate(-90 127.5 91.9)">NORMALIZED GAIN (dB)</text>
<text x="130.6" y="90.7">-4</text>
<text x="40.6" y="101.4">-300</text>
<text x="67.4" y="97.2">LG, 20 dB</text>
<text x="70.6" y="99.9">HG, 0 dB</text>
<text x="130.6" y="101.7">-6</text>
<text x="130.6" y="96.2">-5</text>
<text x="134" y="98.7">10 dB Ladder</text>
<text x="45.5" y="103.4">0</text>
<text x="53" y="103.4">200</text>
<text x="57.8" y="107.7">FREQUENCY (MHz)</text>
<text x="61.8" y="103.4">400</text>
<text x="70.5" y="103.4">600</text>
<text x="79.3" y="103.4">800</text>
<text x="87.4" y="103.4">1000</text>
<text x="132.1" y="103.8">10</text>
<text x="146.1" y="107.7">FREQUENCY (MHz)</text>
<text x="150.4" y="103.8">100</text>
<text x="169.9" y="103.8">1G</text>
<text x="43.4" y="123.7">2</text>
<text x="65.1" y="125.4">85°C, HG</text>
<text x="126.5" y="123.7">2</text>
<text x="151.1" y="125.5">Aux, HG</text>
<text x="162.6" y="125.6">Main, HG</text>
<text x="173.1" y="123.8">50</text>
<text x="43.4" y="129.2">1</text>
<text x="63.4" y="128.7">25°C, HG</text>
<text x="79.5" y="128">85°C, LG</text>
<text x="126.5" y="129.2">1</text>
<text x="131.9" y="126.7">Phase</text>
<text x="148.1" y="129.5">Main, LG</text>
<text x="173.1" y="129.1">0</text>
<text x="43.4" y="134.7">0</text>
<text x="126.5" y="134.7">0</text>
<text x="130.2" y="137.8">Gain</text>
<text x="173.1" y="134.6">-50</text>
<text x="42.6" y="140.2">-1</text>
<text x="58.3" y="138.1">25°C, LG</text>
<text x="61.9" y="142">-40°C, HG</text>
<text x="125.7" y="140.2">-1</text>
<text x="145.9" y="138.3">Aux, LG</text>
<text x="173.2" y="140.1">-100</text>
<text x="42.6" y="145.7">-2</text>
<text x="63.6" y="144.6">-40°C, LG</text>
<text x="125.7" y="145.7">-2</text>
<text x="146.4" y="145.8">Aux, HG</text>
<text x="149.3" y="149.3">Main, LG</text>
<text x="173.2" y="145.6">-150</text>
<text x="182.3" y="149.9" transform="rotate(-90 182.3 149.9)">PHASE (°)</text>
<text x="42.6" y="151.2">-3</text>
<text x="125.7" y="151.2">-3</text>
<text x="173.2" y="151.1">-200</text>
<text x="39.5" y="158" transform="rotate(-90 39.5 158)">NORMALIZED GAIN (dB)</text>
<text x="42.6" y="156.7">-4</text>
<text x="122.6" y="158" transform="rotate(-90 122.6 158)">NORMALIZED GAIN (dB)</text>
<text x="125.7" y="156.7">-4</text>
<text x="173.2" y="156.6">-250</text>
<text x="42.6" y="167.7">-6</text>
<text x="42.6" y="162.2">-5</text>
<text x="46" y="164.8">10 dB Ladder</text>
<text x="125.7" y="167.7">-6</text>
<text x="125.7" y="162.2">-5</text>
<text x="130.5" y="164.7">10 dB Ladder</text>
<text x="173.1" y="167.7">-350</text>
<text x="173.1" y="162.1">-300</text>
<text x="44.1" y="169.8">10</text>
<text x="58.1" y="173.7">FREQUENCY (MHz)</text>
<text x="62.4" y="169.9">100</text>
<text x="81.9" y="169.9">1G</text>
<text x="127.2" y="169.8">10</text>
<text x="141.2" y="173.7">FREQUENCY (MHz)</text>
<text x="145.6" y="169.9">100</text>
<text x="165.1" y="169.9">1G</text>
<text x="42.1" y="189.7">0.5</text>
<text x="75.1" y="191.5">All Gains</text>
<text x="131" y="189.7">20</text>
<text x="44" y="195.9">0</text>
<text x="75.1" y="194.2">20 MHz Filter</text>
<text x="164.1" y="192.5">20 MHz Filter</text>
<text x="41.4" y="202">-0.5</text>
<text x="130.2" y="200.5">-30</text>
<text x="43.3" y="208.1">-1</text>
<text x="41.4" y="214.2">-1.5</text>
<text x="130.2" y="211.5">-80</text>
<text x="154.3" y="211.3">LG, 0 dB, 10 dB, 20 dB</text>
<text x="43.3" y="221.1">-2</text>
<text x="125.7" y="216.2" transform="rotate(-90 125.7 216.2)">PHASE (°)</text>
<text x="150.5" y="221.4">HG, 0 dB, 10 dB, 20 dB</text>
<text x="38" y="223.7" transform="rotate(-90 38 223.7)">NORMALIZED GAIN (dB)</text>
<text x="41.4" y="227.3">-2.5</text>
<text x="128.9" y="222.4">-130</text>
<text x="43.3" y="233.3">-3</text>
<text x="128.8" y="233.2">-180</text>
<text x="45.6" y="235.6">0</text>
<text x="50" y="235.6">2</text>
<text x="54.4" y="235.6">4</text>
<text x="57.8" y="239.9">FREQUENCY (MHz)</text>
<text x="58.7" y="235.6">6</text>
<text x="63.1" y="235.6">8</text>
<text x="66.8" y="235.6">10</text>
<text x="71.2" y="235.6">12</text>
<text x="75.5" y="235.6">14</text>
<text x="79.9" y="235.6">16</text>
<text x="84.3" y="235.6">18</text>
<text x="88.6" y="235.6">20</text>
<text x="133.7" y="235.5">0</text>
<text x="140.1" y="235.5">50</text>
<text x="145.6" y="239.7">FREQUENCY (MHz)</text>
<text x="146.7" y="235.5">100</text>
<text x="154.2" y="235.5">150</text>
<text x="161.5" y="235.5">200</text>
<text x="168.7" y="235.5">250</text>
<text x="176" y="235.5">300</text>
</g>
</svg>
